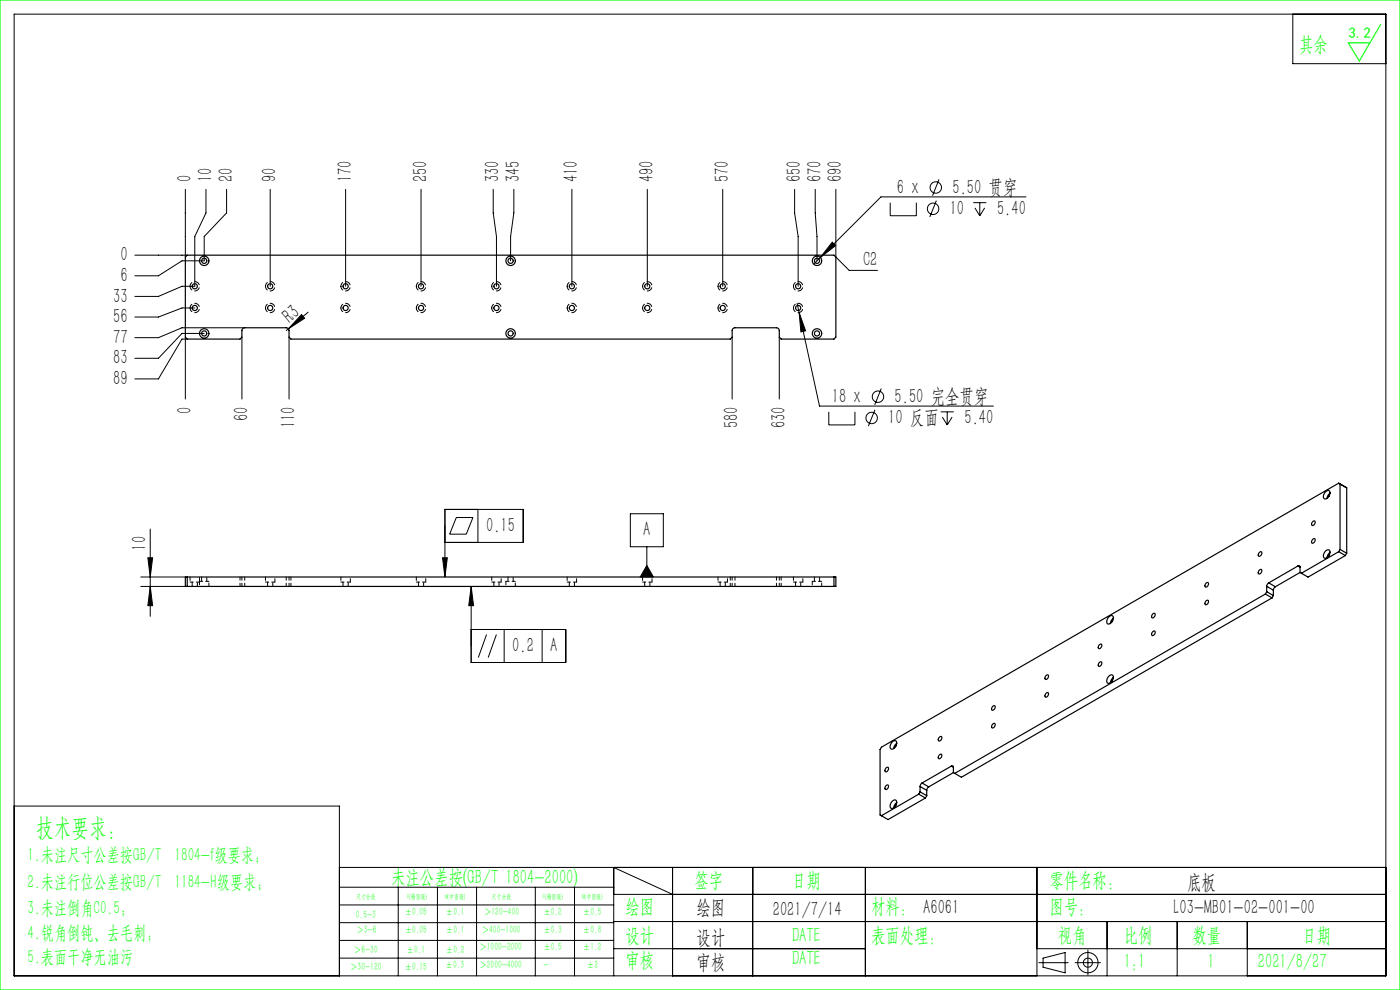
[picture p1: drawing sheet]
<svg xmlns="http://www.w3.org/2000/svg" width="297mm" height="210mm" viewBox="0 0 297 210" stroke-linecap="round" stroke-linejoin="round" font-family="sans-serif">
<g fill="none" stroke="#000" stroke-width=".21">
<path d="M3 3h291v204h-291zM274.3 3v10.5h19.7M199.2 38l-1.4 3.5M28.6 54.1h11.1M39.3 40.2v14.3M43.7 40.2v5l-2.4 5v10.5h-2.7l-5 2.2h-5M48.1 40.2v5l-4.8 5v5.1h-4.7l-5 3.2h-5M57.3 40.2v20.5M73.3 40.2v20.5M89.3 40.2v20.5M104.6 40.2v5l.7 5v10.5M109 40.2v5l-.7 5v5.1"/>
<path d="M121.3 40.2v20.5M137.3 40.2v20.5M153.3 40.2v20.5M168.6 40.2v5l.7 5v10.5M172.9 40.2v5l.4 5v5.1M176.6 51.4l.7 .7-3.3 2.5zM177.3 40.2v14.3l2.8 2.9h6.1M188.9 43v2.8h5.5v-2.8M198.6 42.6l-1.3 3.4M206.5 43h2.7M206.8 44.1l1.1 1.7M207.9 43v2.8"/>
<path d="M208.9 44.1l-1 1.7M217.7 41.8h-30.8l-14.3 14.2M39.3 71.5v13.1M39.7 71.9h-1.1l-5 8.5h-5M41.3 65.3h-2.7l-5 2h-5M43.3 70.7h-4.7l-5 5.3h-5M51.3 71.5v13.1M51.9 69.5h-13.3l-5 2.1h-5M61.3 71.5v13.1M64 66.7l.6 .8-3.4 2.2zM65.4 66.2l-4.7 3.9M155.3 71.5v13.1"/>
<path d="M165.3 71.5v13.1M169.1 64.3l4.8 21.8h36.8M169.5 66.3l1.4 3.9-1 .2zM175.8 87.4v2.7h5.6v-2.7M185.6 86.9l-1.4 3.5M187 82.4l-1.4 3.5M199.6 87.4h2.7M199.9 88.5l1 1.6M200.9 87.4v2.7M202 88.5l-1.1 1.6M31.4 118.3h1l-.5 4.1zM31.9 112.2v18.5"/>
<path d="M93.9 118.3h1l-.5 4.1zM94.4 115.1h16.6v-7h-16.6v14.3M96.8 109.8h3.5l-1.4 3.5h-3.5zM101.4 108.1v7M133.7 109h7v7h-7zM137.2 116v6.4M137.2 119.9l1.4 2.5h-2.8zM29.9 124.4h9.4M29.9 122.4h9.4M31.9 124.4l.5 4.1h-1zM100 124.4l.5 4.1h-1.1zM100 124.4v16.1h20v-7h-20"/>
<path d="M103.2 134.6l-1.7 4.9M105.3 134.6l-1.7 4.9M107 133.5v7M115 133.5v7M3 171h69v36M72 184h222M72 188.2h58.2M72 192h58.2M72 195.7h58.2M72 199.5h58.2M84.5 188.2v18.8M92.8 188.2v18.8"/>
<path d="M101.1 188.2v18.8M113.6 188.2v18.8M121.9 188.2v18.8M130.2 189.7h163.8M130.2 195.5h163.8M142.7 189.7l-12.5-5.7v23M142.7 184v23M159.7 184v23M183.6 184v23M220 184v23M234.9 195.5v11.5M249.7 195.5v11.5"/>
<path d="M264.6 195.5v11.5M72 203.2h58.2M130.2 201.2h53.4M220 201.2h74M220.4 204.2h6.2M221.3 203.2l4.7-1.1v4.3l-4.7-1.2zM228.1 204.2h5.3M230.8 201.5v5.3"/>
<circle cx="198.5" cy="39.8" r="1.21"/>
<circle cx="197.9" cy="44.3" r="1.21"/>
<circle cx="184.9" cy="88.7" r="1.21"/>
<circle cx="186.3" cy="84.1" r="1.21"/>
<circle cx="230.8" cy="204.2" r="2.15"/>
<circle cx="230.8" cy="204.2" r=".96"/>
</g>
<path d="M0 0h297v210h-297zM292.9 5.2l-4.5 7.7-2.4-3.8h4.6" fill="none" stroke="#0f0" stroke-width=".25"/>
<g fill="#000">
<path d="M64 66.7l.6 .8-3.4 2.2z"/>
<path d="M176.6 51.4l-2.6 3.2 3.3-2.5zM169.5 66.3l.4 4.1 1-.2z"/>
<path d="M31.9 124.4l.5 4.1h-1zM31.4 118.3h1l-.5 4.1z"/>
<path d="M93.9 118.3h1l-.5 4.1zM100 124.4l.5 4.1h-1.1zM137.2 119.9l1.4 2.5h-2.8z"/>
</g>
<g fill="none" stroke="#000" stroke-width=".25">
<path d="M39.3 54.5l.4-.4h137.2l.4 .4v17l-.4 .4h-11.2l-.4-.4v-1.4a.6 .6 0 0 0-.6-.6h-8.8a.6 .6 0 0 0-.6 .6v1.4l-.4 .4h-93.2l-.4-.4v-1.4a.6 .6 0 0 0-.6-.6h-8.8a.6 .6 0 0 0-.6 .6v1.4l-.4 .4h-11.2l-.4-.4zM267.1 117.2l.3-.2a.53 .53 0 0 1 .3 .6 .53 .53 0 0 1-.6 .4l-.2-.3zM278.4 114.4l.3-.2a.53 .53 0 0 1 .3 .7 .53 .53 0 0 1-.6 .3l-.2-.2zM278.4 110.7l.3-.2a.53 .53 0 0 1 .3 .6 .53 .53 0 0 1-.6 .4l-.2-.3zM281.2 116.9a.56 .56 0 0 1 .9-.2 .56 .56 0 0 1 0 .9 .79 .79 0 0 1-1.3 .6v-.6zM281.2 104.3a.56 .56 0 0 1 .9-.1 .56 .56 0 0 1 0 .8 .79 .79 0 0 1-1.3 .6v-.6zM282 117.7l-.1 .2M282 105.1l-.1 .2M282.2 117.2l-.5 .6-.2 .5M282.2 104.6l-.5 .6-.2 .5M284 117l-7.9 4.6M284 117l1.4 .8"/>
<path d="M284.3 116.5l-.3 .5M284.3 102.7v13.8M284.3 116.5l1.4 .9M285.4 117.8l-7.9 4.6-1.7-1M285.7 117.4v-13.9l-1.7-1-97 56-.3 .5v13.9l1.7 1 7.9-4.6M285.7 117.4l-.3 .4M39.3 122.4h138v2h-138zM39.7 122.4v2M176.9 122.4v2M233.2 136.8l.3-.2a.53 .53 0 0 1 .2 .6 .53 .53 0 0 1-.5 .4l-.2-.3zM235.3 130.8a.51 .51 0 0 1 .7-.2 .51 .51 0 0 1 .2 .7 1.05 1.05 0 0 1-1.3 1l-.1-.3v-.5zM236 131.7l-.1 .2"/>
<path d="M236.2 131.1l-.5 .6-.2 .6M244.5 130.3l.3-.2a.53 .53 0 0 1 .3 .6 .53 .53 0 0 1-.6 .4l-.2-.3zM244.5 134l.3-.2a.53 .53 0 0 1 .3 .7 .53 .53 0 0 1-.6 .3l-.2-.2zM255.8 123.7l.3-.1a.53 .53 0 0 1 .3 .6 .53 .53 0 0 1-.6 .3l-.2-.2zM255.8 127.5l.3-.2a.53 .53 0 0 1 .3 .6 .53 .53 0 0 1-.6 .4l-.2-.3zM267.1 121l.3-.2a.53 .53 0 0 1 .3 .6 .53 .53 0 0 1-.6 .4l-.2-.3zM268.4 126l-65.9 38.1M268.4 126l1.5 .8M268.7 124.4v1.1M268.7 125.5l-.3 .5M268.7 125.5l1.4 .8M268.7 124.4l1.4 .8"/>
<path d="M269.1 123.6l-.4 .8M269.1 123.6l1.5 .9M269.9 126.8l-65.9 38.1-1.7-1M270.1 126.3l-.2 .5M270.1 125.2v1.1M270.6 124.5l-.5 .7M275.4 120a.26 .26 0 0 1 .3 0 .26 .26 0 0 1 .1 .3M275.4 120l-6.3 3.6M275.4 120l.4 .3M275.8 120.3v1.1M275.8 121.4l-5.2 3.1M189.3 157.4a.56 .56 0 0 1 .8-.2 .56 .56 0 0 1 0 .9 .79 .79 0 0 1-1.2 .6v-.6z"/>
<path d="M190.1 158.2l-.1 .2M190.2 157.7l-.5 .6-.1 .5M199.3 156.4l.2-.2a.53 .53 0 0 1 .3 .6 .53 .53 0 0 1-.5 .4l-.3-.3zM210.6 149.9l.2-.2a.53 .53 0 0 1 .3 .6 .53 .53 0 0 1-.5 .4l-.2-.3zM210.6 153.6l.2-.2a.53 .53 0 0 1 .3 .6 .53 .53 0 0 1-.5 .4l-.2-.2zM221.9 143.3l.3-.2a.53 .53 0 0 1 .2 .7 .53 .53 0 0 1-.5 .3l-.2-.2zM221.9 147.1l.3-.2a.53 .53 0 0 1 .2 .6 .53 .53 0 0 1-.5 .4l-.2-.3zM233.2 140.6l.3-.2a.53 .53 0 0 1 .2 .6 .53 .53 0 0 1-.5 .4l-.2-.3zM235.3 143.4a.56 .56 0 0 1 .8-.1 .56 .56 0 0 1 0 .8 .79 .79 0 0 1-1.3 .7v-.7zM236 144.2l-.1 .2M236.2 143.7l-.5 .6-.2 .5M187.9 162.9l.3-.2a.53 .53 0 0 1 .3 .7 .53 .53 0 0 1-.6 .3l-.2-.2z"/>
<path d="M187.9 166.7l.3-.2a.53 .53 0 0 1 .3 .6 .53 .53 0 0 1-.6 .4l-.2-.3zM189.3 170a.56 .56 0 0 1 .8-.2 .56 .56 0 0 1 0 .9 .79 .79 0 0 1-1.2 .6v-.7zM190.1 170.8l-.1 .2M190.2 170.2l-.5 .6-.1 .6M194.9 168.5l-7.9 4.5M194.9 168.5l1.4 .8M195.2 166.8v1.2M195.2 168l-.3 .5M195.2 168l1.4 .8M195.2 166.8l1.4 .8M195.6 166.1l-.4 .7M195.6 166.1l1.4 .8"/>
<path d="M196.6 168.8l-.3 .5M196.6 167.6v1.2M197 166.9l-.4 .7M199.3 160.2l.2-.2a.53 .53 0 0 1 .3 .6 .53 .53 0 0 1-.5 .4l-.3-.3zM201.8 162.5a.26 .26 0 0 1 .3 0 .26 .26 0 0 1 .2 .2M201.8 162.5l-6.2 3.6M201.8 162.5l.5 .2M202.3 162.7v1.2M202.3 163.9l-5.3 3"/>
<circle cx="43.3" cy="55.3" r=".55"/>
<circle cx="43.3" cy="55.3" r="1"/>
<circle cx="108.3" cy="55.3" r=".55"/>
<circle cx="108.3" cy="55.3" r="1"/>
<circle cx="173.3" cy="55.3" r=".55"/>
<circle cx="173.3" cy="55.3" r="1"/>
<circle cx="41.3" cy="65.3" r=".55"/>
<circle cx="41.3" cy="60.7" r=".55"/>
<circle cx="43.3" cy="70.7" r=".55"/>
<circle cx="43.3" cy="70.7" r="1"/>
<circle cx="57.3" cy="65.3" r=".55"/>
<circle cx="57.3" cy="60.7" r=".55"/>
<circle cx="73.3" cy="65.3" r=".55"/>
<circle cx="73.3" cy="60.7" r=".55"/>
<circle cx="89.3" cy="65.3" r=".55"/>
<circle cx="89.3" cy="60.7" r=".55"/>
<circle cx="105.3" cy="65.3" r=".55"/>
<circle cx="105.3" cy="60.7" r=".55"/>
<circle cx="108.3" cy="70.7" r=".55"/>
<circle cx="108.3" cy="70.7" r="1"/>
<circle cx="121.3" cy="65.3" r=".55"/>
<circle cx="121.3" cy="60.7" r=".55"/>
<circle cx="137.3" cy="65.3" r=".55"/>
<circle cx="137.3" cy="60.7" r=".55"/>
<circle cx="153.3" cy="65.3" r=".55"/>
<circle cx="153.3" cy="60.7" r=".55"/>
<circle cx="169.3" cy="65.3" r=".55"/>
<circle cx="169.3" cy="60.7" r=".55"/>
<circle cx="173.3" cy="70.7" r=".55"/>
<circle cx="173.3" cy="70.7" r="1"/>
</g>
<g fill="none" stroke="#000" stroke-width=".21" stroke-dasharray="1.3 .6" stroke-dashoffset=".4">
<path d="M40.3 60.7a1 1 0 0 1 1.4-.9 1 1 0 0 1 .3 1.7 1 1 0 0 1-1.6-.5l-.1-.3M40.3 65.3a1 1 0 0 1 1.4-.9 1 1 0 0 1 .3 1.7 1 1 0 0 1-1.6-.5l-.1-.3M56.3 60.7a1 1 0 0 1 1.4-.9 1 1 0 0 1 .3 1.7 1 1 0 0 1-1.6-.5l-.1-.3M56.3 65.3a1 1 0 0 1 1.4-.9 1 1 0 0 1 .3 1.7 1 1 0 0 1-1.6-.5l-.1-.3M72.3 60.7a1 1 0 0 1 1.4-.9 1 1 0 0 1 .3 1.7 1 1 0 0 1-1.6-.5l-.1-.3M72.3 65.3a1 1 0 0 1 1.4-.9 1 1 0 0 1 .3 1.7 1 1 0 0 1-1.6-.5l-.1-.3M88.3 60.7a1 1 0 0 1 1.4-.9 1 1 0 0 1 .3 1.7 1 1 0 0 1-1.6-.5l-.1-.3M88.3 65.3a1 1 0 0 1 1.4-.9 1 1 0 0 1 .3 1.7 1 1 0 0 1-1.6-.5l-.1-.3M104.3 60.7a1 1 0 0 1 1.4-.9 1 1 0 0 1 .3 1.7 1 1 0 0 1-1.6-.5l-.1-.3M104.3 65.3a1 1 0 0 1 1.4-.9 1 1 0 0 1 .3 1.7 1 1 0 0 1-1.6-.5l-.1-.3M120.3 60.7a1 1 0 0 1 1.4-.9 1 1 0 0 1 .3 1.7 1 1 0 0 1-1.6-.5l-.1-.3M120.3 65.3a1 1 0 0 1 1.4-.9 1 1 0 0 1 .3 1.7 1 1 0 0 1-1.6-.5l-.1-.3"/>
<path d="M136.3 65.3a1 1 0 0 1 1.4-.9 1 1 0 0 1 .3 1.7 1 1 0 0 1-1.6-.5l-.1-.3M136.3 60.7a1 1 0 0 1 1.4-.9 1 1 0 0 1 .3 1.7 1 1 0 0 1-1.6-.5l-.1-.3M152.3 65.3a1 1 0 0 1 1.4-.9 1 1 0 0 1 .3 1.7 1 1 0 0 1-1.6-.5l-.1-.3M152.3 60.7a1 1 0 0 1 1.4-.9 1 1 0 0 1 .3 1.7 1 1 0 0 1-1.6-.5l-.1-.3M168.3 65.3a1 1 0 0 1 1.4-.9 1 1 0 0 1 .3 1.7 1 1 0 0 1-1.6-.5l-.1-.3M168.3 60.7a1 1 0 0 1 1.4-.9 1 1 0 0 1 .3 1.7 1 1 0 0 1-1.6-.5l-.1-.3"/>
</g>
<g fill="none" stroke="#000" stroke-width=".21" stroke-dasharray="1.3 .6" stroke-dashoffset=".6">
<path d="M40.3 123.5h2M44.3 123.3h-2M50.9 122.4v2M51.3 122.4v2M51.9 124.4v-2M56.3 123.5h2M60.7 122.4v2M61.3 124.4v-2M61.7 124.4v-2M72.3 123.5h2M88.3 123.5h2M104.3 123.5h2"/>
<path d="M109.3 123.3h-2M120.3 123.5h2M136.3 123.5h2M152.3 123.5h2M154.9 122.4v2M155.3 122.4v2M155.9 124.4v-2M164.7 122.4v2M165.3 124.4v-2M165.7 124.4v-2M168.3 123.5h2M174.3 123.3h-2"/>
</g>
<g fill="none" stroke="#000" stroke-width=".21" stroke-dasharray="1.3 .6" stroke-dashoffset=".5">
<path d="M40.3 122.4v1.1M40.8 123.5v.9M41.9 124.4v-.9M42.3 123.3v1.1M42.3 123.3v-.9M42.8 122.4v.9M43.9 123.3v-.9M44.3 124.4v-1.1M56.3 122.4v1.1M56.8 123.5v.9M57.9 124.4v-.9M58.3 123.5v-1.1"/>
<path d="M72.3 122.4v1.1M72.8 123.5v.9M73.9 124.4v-.9M74.3 123.5v-1.1M88.3 122.4v1.1M88.8 123.5v.9M89.9 124.4v-.9M90.3 123.5v-1.1M104.3 122.4v1.1M104.8 123.5v.9M105.9 124.4v-.9M106.3 123.5v-1.1"/>
<path d="M107.3 123.3v1.1M107.8 122.4v.9M108.9 123.3v-.9M109.3 124.4v-1.1M120.3 122.4v1.1M120.8 123.5v.9M121.9 124.4v-.9M122.3 123.5v-1.1M136.3 122.4v1.1M136.8 123.5v.9M137.9 124.4v-.9M138.3 123.5v-1.1"/>
<path d="M152.3 122.4v1.1M152.8 123.5v.9M153.9 124.4v-.9M154.3 123.5v-1.1M168.3 122.4v1.1M168.8 123.5v.9M169.9 124.4v-.9M170.3 123.5v-1.1M172.3 123.3v1.1M172.8 122.4v.9M173.9 123.3v-.9M174.3 124.4v-1.1"/>
</g>
<text font-size="5.4" fill="#0f0" x="7.7" y="177.2">技术要求：</text>
<g font-size="4.4" fill="#0f0">
<text x="275.6" y="10.8">其余</text>
<text x="83" y="187.5">未注公差按(GB/T 1804-2000)</text>
<text x="147.3" y="188">签字</text>
<text x="168" y="188">日期</text>
<text x="222.6" y="188">零件名称：</text>
<text x="132.7" y="193.6">绘图</text>
<text x="184.8" y="193.6">材料： A6061</text>
<text x="222.6" y="193.6">图号：</text>
<text x="132.7" y="199.8">设计</text>
<text x="168" y="199.8">DATE</text>
<text x="184.8" y="199.8">表面处理：</text>
<text x="224.4" y="199.8">视角</text>
<text x="238.4" y="199.8">比例</text>
<text x="253" y="199.8">数量</text>
<text x="276.3" y="199.8">日期</text>
<text x="132.7" y="205.1">审核</text>
<text x="168" y="204.6">DATE</text>
<text x="238.4" y="205.3">1:1</text>
<text x="256.2" y="205.3">1</text>
<text x="266.9" y="205.3">2021/8/27</text>
</g>
<g font-size="4.4">
<text x="40.6" y="38.6" transform="rotate(-90 40.6 38.6)">0</text>
<text x="45" y="38.6" transform="rotate(-90 45 38.6)">10</text>
<text x="49.4" y="38.6" transform="rotate(-90 49.4 38.6)">20</text>
<text x="58.6" y="38.6" transform="rotate(-90 58.6 38.6)">90</text>
<text x="74.6" y="38.6" transform="rotate(-90 74.6 38.6)">170</text>
<text x="90.6" y="38.6" transform="rotate(-90 90.6 38.6)">250</text>
<text x="105.9" y="38.6" transform="rotate(-90 105.9 38.6)">330</text>
<text x="110.3" y="38.6" transform="rotate(-90 110.3 38.6)">345</text>
<text x="122.6" y="38.6" transform="rotate(-90 122.6 38.6)">410</text>
<text x="138.6" y="38.6" transform="rotate(-90 138.6 38.6)">490</text>
<text x="154.6" y="38.6" transform="rotate(-90 154.6 38.6)">570</text>
<text x="169.9" y="38.6" transform="rotate(-90 169.9 38.6)">650</text>
<text x="174.2" y="38.6" transform="rotate(-90 174.2 38.6)">670</text>
<text x="178.6" y="38.6" transform="rotate(-90 178.6 38.6)">690</text>
<text x="190.3" y="41.1">6 x</text>
<text x="202.1" y="41.1">5.50 贯穿</text>
<text x="201.5" y="45.6">10</text>
<text x="211.5" y="45.6">5.40</text>
<text x="25.5" y="55.4">0</text>
<text x="25.5" y="59.8">6</text>
<text x="183.1" y="56.5">C2</text>
<text x="24" y="64.2">33</text>
<text x="24" y="68.5">56</text>
<text x="61.5" y="68.7" transform="rotate(-40 61.5 68.7)">R3</text>
<text x="24" y="77.3">83</text>
<text x="24" y="72.9">77</text>
<text x="24" y="81.7">89</text>
<text x="40.6" y="87.7" transform="rotate(-90 40.6 87.7)">0</text>
<text x="52.6" y="89.2" transform="rotate(-90 52.6 89.2)">60</text>
<text x="176.5" y="85.5">18 x</text>
<text x="188.4" y="90">10 反面</text>
<text x="189.8" y="85.5">5.50 完全贯穿</text>
<text x="204.6" y="90">5.40</text>
<text x="62.6" y="90.8" transform="rotate(-90 62.6 90.8)">110</text>
<text x="156.6" y="90.8" transform="rotate(-90 156.6 90.8)">580</text>
<text x="166.6" y="90.8" transform="rotate(-90 166.6 90.8)">630</text>
<text x="103.1" y="112.9">0.15</text>
<text x="136.5" y="113.8">A</text>
<text x="31" y="116.8" transform="rotate(-90 31 116.8)">10</text>
<text x="108.7" y="138.3">0.2</text>
<text x="116.7" y="138.3">A</text>
<text x="251.8" y="188.6">底板</text>
<text x="147.8" y="194">绘图</text>
<text x="163.9" y="194.3">2021/7/14</text>
<text x="249" y="194">L03-MB01-02-001-00</text>
<text x="147.8" y="200.2">设计</text>
<text x="147.8" y="205.5">审核</text>
</g>
<g font-size="4" fill="#0f0">
<text x="5.9" y="182.6">1.未注尺寸公差按GB/T 1804-f级要求；</text>
<text x="5.9" y="188.4">2.未注行位公差按GB/T 1184-H级要求；</text>
<text x="5.9" y="193.9">3.未注倒角C0.5；</text>
<text x="5.9" y="199.2">4.锐角倒钝、去毛刺；</text>
<text x="5.9" y="204.2">5.表面干净无油污</text>
</g>
<text font-size="3.2" fill="#0f0" x="286.1" y="8">3.2</text>
<g font-size="2.3" fill="#0f0">
<text x="75.5" y="194.7">0.5-3</text>
<text x="75.6" y="198">＞3-6</text>
<text x="85.9" y="194.2">±0.05</text>
<text x="85.9" y="198">±0.05</text>
<text x="94.6" y="194.2">±0.1</text>
<text x="94.6" y="198">±0.1</text>
<text x="102.2" y="198">＞400-1000</text>
<text x="102.7" y="194.2">＞120-400</text>
<text x="115.3" y="194.2">±0.2</text>
<text x="115.3" y="198">±0.3</text>
<text x="123.7" y="194.2">±0.5</text>
<text x="123.7" y="198">±0.8</text>
<text x="75.1" y="202.2">＞6-30</text>
<text x="86.3" y="202.2">±0.1</text>
<text x="94.6" y="202.2">±0.2</text>
<text x="101.7" y="201.6">＞1000-2000</text>
<text x="115.3" y="201.6">±0.5</text>
<text x="123.7" y="201.6">±1.2</text>
<text x="74.3" y="205.8">＞30-120</text>
<text x="85.9" y="205.8">±0.15</text>
<text x="94.5" y="205.4">±0.3</text>
<text x="101.7" y="205.4">＞2000-4000</text>
<text x="115.3" y="205.4">-</text>
<text x="124.5" y="205.4">±2</text>
</g>
<g font-size="1.5" fill="#0f0">
<text x="75.5" y="190.6">尺寸分段</text>
<text x="86.4" y="190.6">F(精密级)</text>
<text x="94.4" y="190.6">M(中密级)</text>
<text x="104.3" y="190.6">尺寸分段</text>
<text x="115.2" y="190.6">F(精密级)</text>
<text x="123.5" y="190.6">M(中密级)</text>
</g>
</svg>
